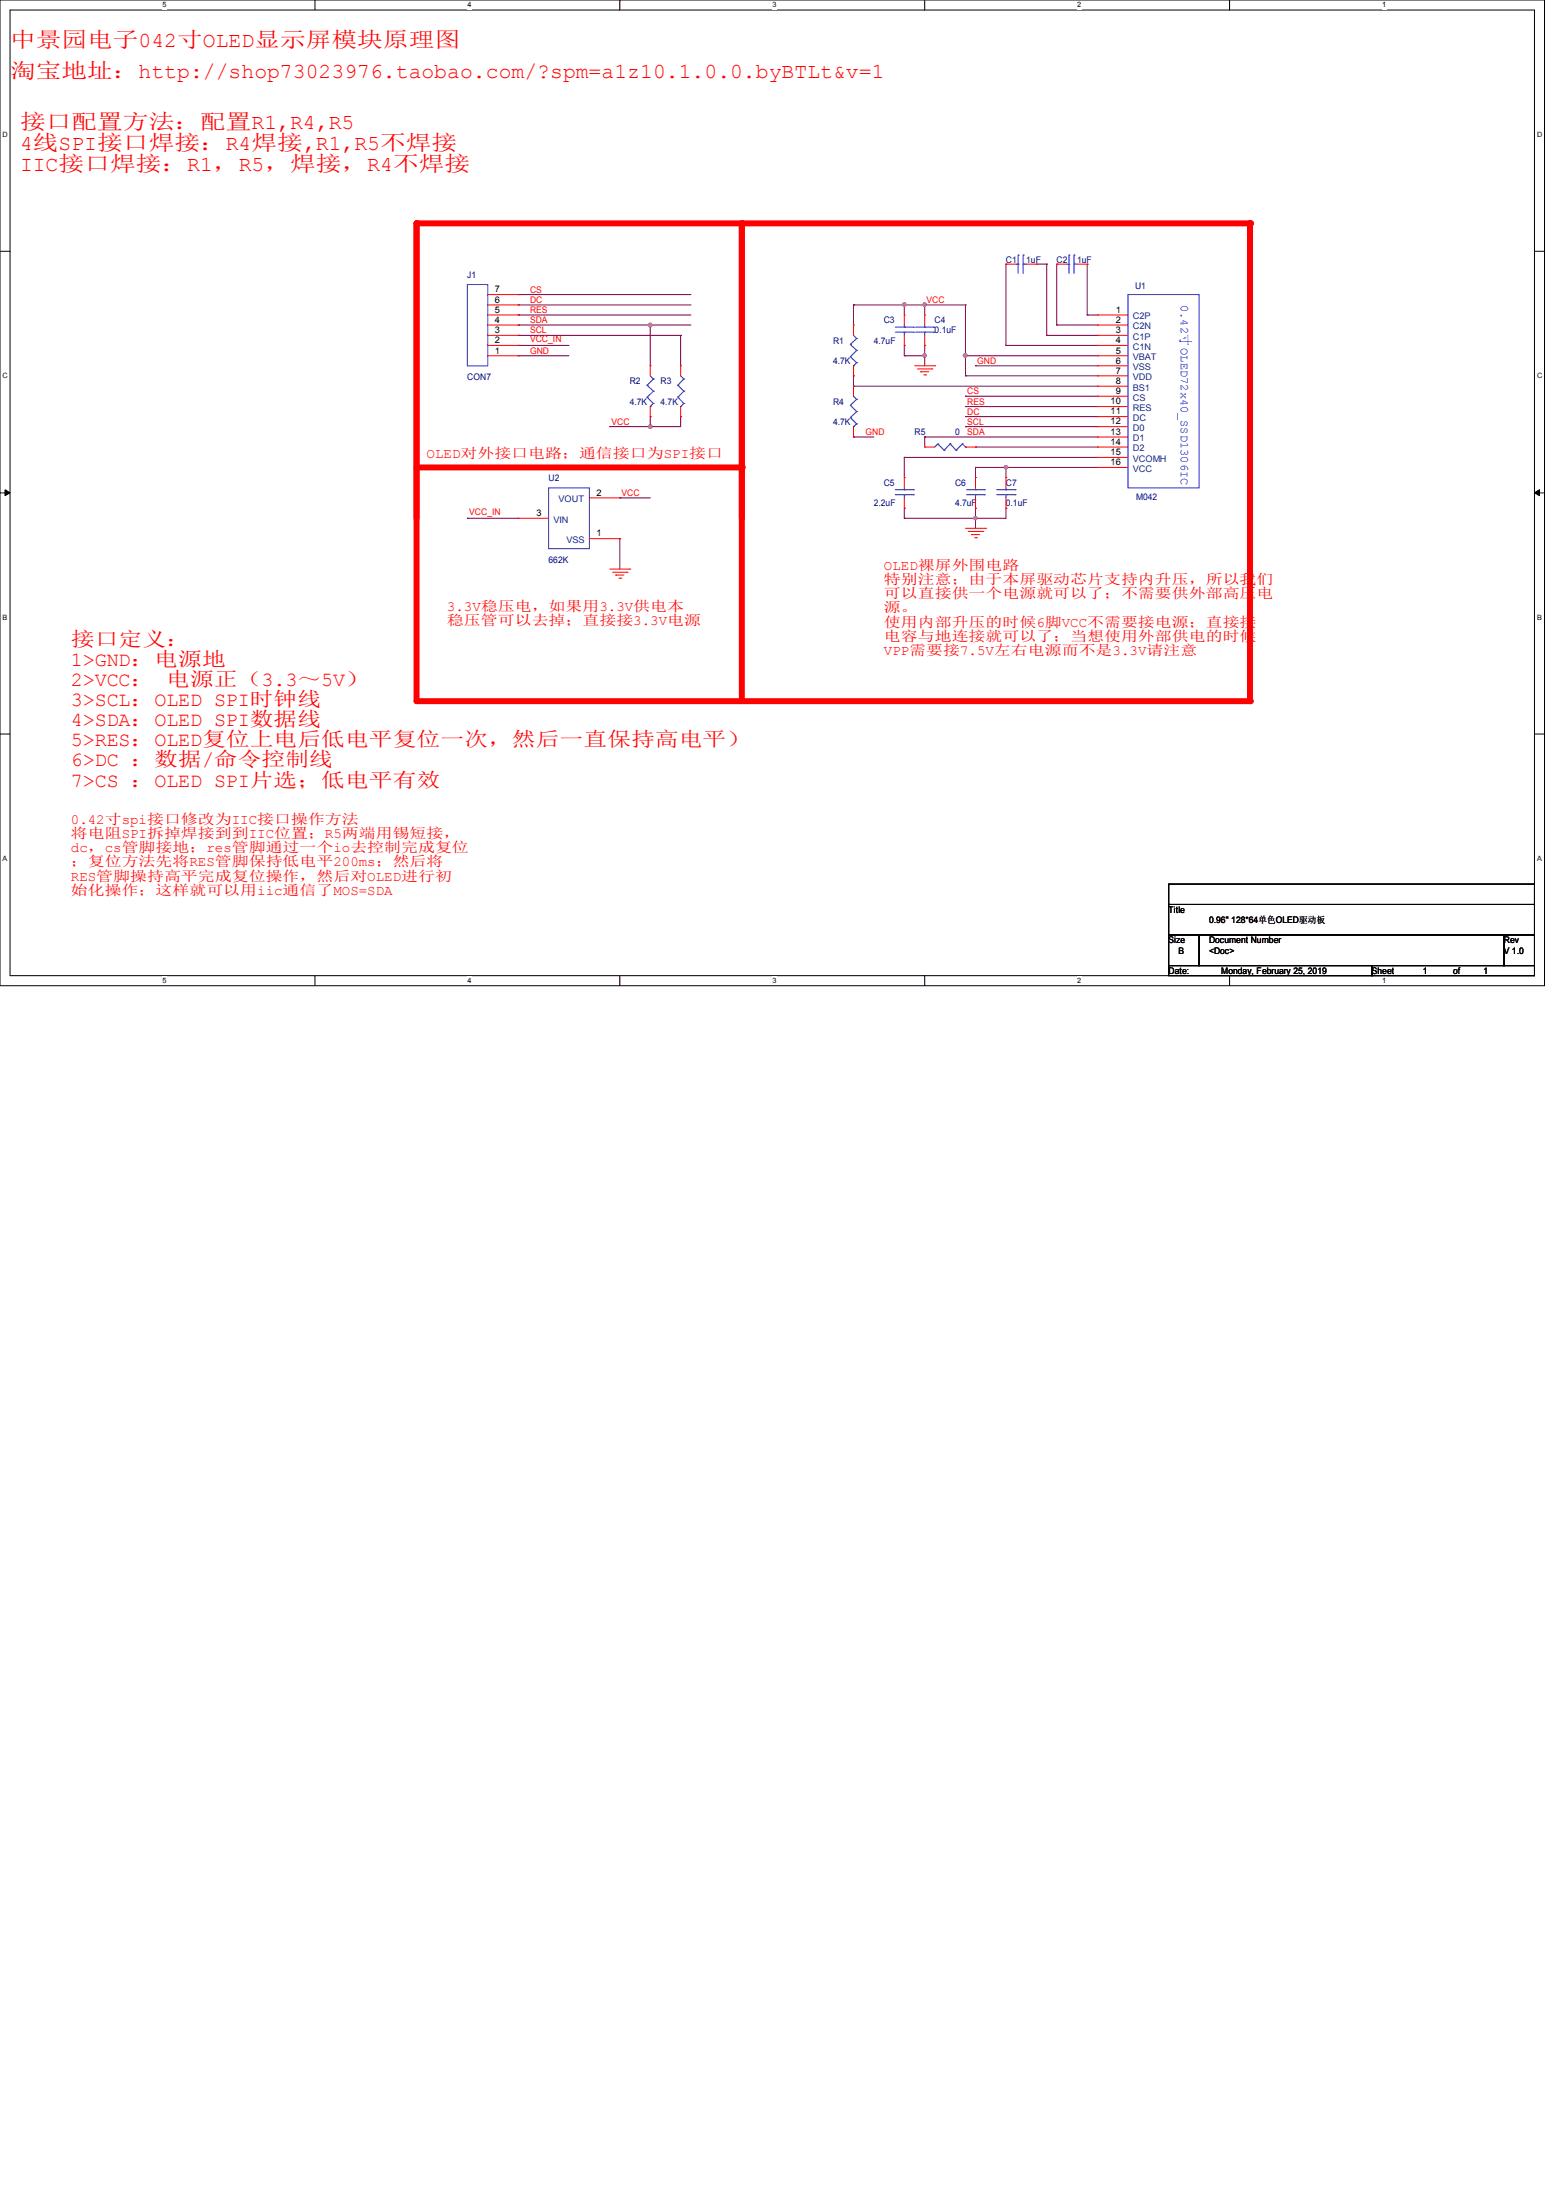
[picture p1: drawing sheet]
<svg xmlns="http://www.w3.org/2000/svg" width="210mm" height="297mm" viewBox="0 0 210 297" stroke-linecap="round" stroke-linejoin="round" font-family="sans-serif">
<path d="M0 0h208.4v133h-208.4zM1.4 1.4h205.7v130.3h-205.7z" fill="none" stroke="#000" stroke-width=".13"/>
<g fill="#fff">
<path d="M21.9 .1h.6v1.1h-.6z"/>
<path d="M21.9 131.8h.6v1.1h-.6z"/>
</g>
<path d="M42.5 0v1.4M42.5 131.7v1.3" fill="none" stroke="#000" stroke-width=".13"/>
<g fill="#fff">
<path d="M63.1 .1h.5v1.1h-.5z"/>
<path d="M63.1 131.8h.5v1.1h-.5z"/>
</g>
<path d="M83.7 0v1.4M83.7 131.7v1.3" fill="none" stroke="#000" stroke-width=".13"/>
<g fill="#fff">
<path d="M104.2 .1h.6v1.1h-.6z"/>
<path d="M104.2 131.8h.6v1.1h-.6z"/>
</g>
<path d="M124.8 0v1.4M124.8 131.7v1.3" fill="none" stroke="#000" stroke-width=".13"/>
<g fill="#fff">
<path d="M145.4 .1h.5v1.1h-.5z"/>
<path d="M145.4 131.8h.5v1.1h-.5z"/>
</g>
<path d="M165.9 0v1.4M165.9 131.7v1.3" fill="none" stroke="#000" stroke-width=".13"/>
<g fill="#fff">
<path d="M186.5 .1h.6v1.1h-.6z"/>
<path d="M186.5 131.8h.6v1.1h-.6z"/>
<path d="M.3 17.6h.8v1.1h-.8z"/>
<path d="M207.4 17.6h.8v1.1h-.8z"/>
<path d="M.3 50.2h.8v1.1h-.8z"/>
<path d="M207.4 50.2h.8v1.1h-.8z"/>
</g>
<path d="M0 33.9h1.4M207.1 33.9h1.3" fill="none" stroke="#000" stroke-width=".13"/>
<g fill="#fff">
<path d="M.3 82.8h.7v1.1h-.7z"/>
<path d="M207.4 82.8h.7v1.1h-.7z"/>
</g>
<path d="M0 66.5h1.4M207.1 66.5h1.3" fill="none" stroke="#000" stroke-width=".13"/>
<path d="M.7 66.1l.7 .4-.7 .4zM207.1 66.5l.7-.4v.8z" fill="#000" stroke="#000" stroke-width=".13"/>
<g fill="#fff">
<path d="M.3 115.3h.7v1.1h-.7z"/>
<path d="M207.4 115.3h.7v1.1h-.7z"/>
</g>
<path d="M0 99.1h1.4M207.1 99.1h1.3" fill="none" stroke="#000" stroke-width=".13"/>
<path d="M56.2 94.6h112.5" fill="none" stroke="#f00" stroke-width=".8"/>
<circle cx="168.7" cy="94.6" r=".4" fill="#f00"/>
<path d="M168.7 30.1v39.8" fill="none" stroke="#f00" stroke-width=".8"/>
<circle cx="168.7" cy="30.1" r=".4" fill="#f00"/>
<path d="M168.7 30.1v64.5" fill="none" stroke="#f00" stroke-width=".8"/>
<circle cx="168.7" cy="30.1" r=".4" fill="#f00"/>
<path d="M56.2 30.1v39.8" fill="none" stroke="#f00" stroke-width=".8"/>
<circle cx="56.2" cy="30.1" r=".4" fill="#f00"/>
<path d="M56.2 30.1v64.5" fill="none" stroke="#f00" stroke-width=".8"/>
<circle cx="56.2" cy="30.1" r=".4" fill="#f00"/>
<path d="M100.1 30.1v39.8" fill="none" stroke="#f00" stroke-width=".8"/>
<circle cx="100.1" cy="30.1" r=".4" fill="#f00"/>
<path d="M100.1 30.1v64.5" fill="none" stroke="#f00" stroke-width=".8"/>
<circle cx="100.1" cy="30.1" r=".4" fill="#f00"/>
<path d="M56.2 30.1h112.5" fill="none" stroke="#f00" stroke-width=".8"/>
<circle cx="168.7" cy="30.1" r=".4" fill="#f00"/>
<path d="M56.2 63.1h43.9" fill="none" stroke="#f00" stroke-width=".8"/>
<circle cx="100.1" cy="63.1" r=".4" fill="#f00"/>
<g fill="none" stroke="#800040" stroke-width=".13">
<path d="M69.9 39.8h.1M69.9 39.8h23.4M135.8 35.6h.1M135.8 35.6v11M139.9 35.6h.1M139.9 35.6h1.4M141.3 35.6h.1M141.3 35.6v9.7M142.6 35.6h.1M142.6 35.6v8.3M146.7 35.6h.1M146.7 35.6v6.9"/>
<path d="M69.9 41.1h.1M69.9 42.5h.1M69.9 43.9h.1M69.9 45.3h.1M69.9 46.6h.1M69.9 48h.1M69.9 41.1h23.4M69.9 42.5h23.4M69.9 43.9h23.4M69.9 45.3h22M69.9 46.6h6.9M69.9 48h6.9"/>
<path d="M82.3 57.6h.1M87.8 43.9h.1M87.8 56.2h.1M87.8 57.6h.1M87.8 43.9v5.5M87.8 56.2v1.4M91.9 45.3h.1M91.9 56.2h.1M91.9 45.3v4.1M91.9 56.2v1.4h-9.6M115.2 52.1h.1M115.2 50.7h.1"/>
<path d="M115.2 41.1h.1M115.2 59h.1M115.2 41.1h15.1M115.2 59h2.7M115.2 52.1h32.9M115.2 41.1v2.8M115.2 50.7v1.4M122 41.1h.1M122 46.6h.1M122 48h.1M122 48h2.8M122 41.1v1.4"/>
<path d="M122 46.6v1.4M124.8 59h.1M124.8 46.6h.1M124.8 41.1h.1M124.8 48h.1M124.8 59h23.3M124.8 41.1v1.4M124.8 46.6v2.8M124.8 59v1.3M130.3 53.5h.1M130.3 54.9h.1M130.3 56.2h.1"/>
<path d="M130.3 57.6h.1M130.3 41.1h.1M130.3 48h.1M130.3 50.7h.1M130.3 48h17.8M130.3 57.6h17.8M130.3 53.5h17.8M130.3 54.9h17.8M130.3 56.2h17.8M130.3 41.1v9.6M130.3 50.7h17.8M131.7 49.4h.1"/>
<path d="M131.7 49.4h16.4M135.8 46.6h.1M135.8 46.6h12.3M141.3 45.3h.1M141.3 45.3h6.8M142.6 43.9h.1M142.6 43.9h5.5M146.7 42.5h.1M146.7 42.5h1.4M63.1 69.9h.1M63.1 69.9h6.8M83.7 72.7h.1"/>
<path d="M83.7 67.2h.1M83.7 72.7v4.1M83.7 67.2h4.1M122 61.7h.1M122 68.6h.1M122 69.9h.1M122 61.7h26.1M122 61.7v2.7M122 68.6v1.3M131.7 69.9h.1M131.7 68.6h.1M131.7 60.3h.1"/>
<path d="M131.7 63.1h.1M131.7 63.1v1.3M131.7 68.6v2.7M131.7 60.3h16.4M131.7 63.1h16.4M135.8 68.6h.1M135.8 63.1h.1M135.8 63.1v1.3M135.8 68.6v1.3h-13.8"/>
</g>
<g fill="#f0f" stroke="#f0f" stroke-width=".13">
<circle cx="87.8" cy="43.9" r=".25"/>
<circle cx="87.8" cy="57.6" r=".25"/>
<circle cx="131.6" cy="69.9" r=".23"/>
<circle cx="135.8" cy="63.1" r=".24"/>
<circle cx="130.3" cy="48" r=".25"/>
<circle cx="124.8" cy="48" r=".24"/>
<circle cx="122" cy="41.1" r=".25"/>
<circle cx="124.8" cy="41.1" r=".24"/>
</g>
<g fill="none" stroke="#f00" stroke-width=".13">
<path d="M65.8 39.8h4.1M69.9 39.8h.1M135.8 35.6h.1M135.8 35.6h1.4M138.5 35.6h1.4M139.9 35.6h.1M142.6 35.6h.1M142.6 35.6h1.4M145.4 35.6h1.3M146.7 35.6h.1M65.8 48h4.1M65.8 46.6h4.1"/>
<path d="M65.8 45.3h4.1M65.8 43.9h4.1M65.8 42.5h4.1M65.8 41.1h4.1M69.9 48h.1M69.9 46.6h.1M69.9 45.3h.1M69.9 43.9h.1M69.9 42.5h.1M69.9 41.1h.1M87.8 49.4h.1M87.8 56.2h.1"/>
<path d="M87.8 49.4v1.3M87.8 54.9v1.3M91.9 49.4h.1M91.9 56.2h.1M91.9 49.4v1.3M91.9 54.9v1.3M115.2 43.9h.1M115.2 50.7h.1M115.2 52.1h.1M115.2 59h.1M115.2 43.9v1.4M115.2 49.4v1.3"/>
<path d="M115.2 52.1v1.4M115.2 57.6v1.4M122 42.5h.1M122 46.6h.1M122 42.5v1.4M122 45.3v1.3M123.4 49.4h2.8M123.8 49.8h2M124.2 50.2h.1M124.2 50.2h1.1M124.7 50.6h.2M124.8 42.5h.1"/>
<path d="M124.8 46.6h.1M124.8 42.5v1.4M124.8 45.3v1.3M124.9 50.6h.1M125.8 49.8h.1M126.2 49.4h.1M148.1 42.5h.1M148.1 43.9h.1M148.1 45.3h.1M148.1 46.6h.1M148.1 48h.1M148.1 49.4h.1"/>
<path d="M148.1 50.7h.1M148.1 52.1h.1M148.1 53.5h.1M148.1 54.9h.1M148.1 56.2h.1M148.1 57.6h.1M148.1 59h.1M148.1 49.4h4.1M148.1 48h4.1M148.1 46.6h4.1M148.1 45.3h4.1M148.1 43.9h4.1"/>
<path d="M148.1 42.5h4.1M148.1 50.7h4.1M148.1 52.1h4.1M148.1 53.5h4.1M148.1 54.9h4.1M148.1 56.2h4.1M148.1 57.6h4.1M148.1 59h4.1M69.9 69.9h.1M69.9 69.9h4.1M79.5 72.7h4.2M79.5 67.2h4.2"/>
<path d="M82.3 76.8h2.7M82.7 77.2h1.9M83.1 77.6h.1M83.1 77.6h1.1M83.5 78h.3M83.7 72.7h.1M83.7 67.2h.1M83.8 78h.1M84.6 77.2h.1M85 76.8h.1M122 64.4h.1M122 68.6h.1"/>
<path d="M122 64.4v1.4M122 67.2v1.4M124.8 60.3h.1M124.8 60.3h1.4M130.3 71.3h2.7M130.3 60.3h1.4M130.7 71.7h1.9M131.1 72.1h.1M131.1 72.1h1.1M131.5 72.6h.3M131.7 60.3h.1M131.7 64.4h.1"/>
<path d="M131.7 68.6h.1M131.7 64.4v1.4M131.7 67.2v1.4M131.8 72.6h.1M132.6 71.7h.1M133 71.3h.1M135.8 64.4h.1M135.8 68.6h.1M135.8 64.4v1.4M135.8 67.2v1.4M148.1 60.3h.1M148.1 61.7h.1"/>
<path d="M148.1 63.1h.1M148.1 60.3h4.1M148.1 61.7h4.1M148.1 63.1h4.1"/>
</g>
<path d="M157.7 119.3h49.4v2.7h-49.4zM157.7 122h49.4v4.2h-49.4zM157.7 126.2h4.1v4.1h-4.1zM157.7 130.3h27.5v1.4h-27.5zM161.8 126.2h41.2v4.1h-41.2zM185.2 130.3h21.9v1.4h-21.9zM203 126.2h4.1v4.1h-4.1z" fill="none" stroke="#000" stroke-width=".13"/>
<g fill="none" stroke="#00f" stroke-width=".13">
<path d="M63.1 38.4h2.7v11h-2.7zM137.2 35.6h.2M137.4 35.6h.1M137.4 34.4h.1M137.4 34.4v2.5M138.1 34.4h.1M138.1 35.6h.1M138.1 35.6h.4M138.1 34.4v2.5M144 35.6h.3M144.3 35.6h.1M144.3 34.4h.1"/>
<path d="M144.3 34.4v2.5M144.9 34.4h.1M144.9 35.6h.1M144.9 35.6h.5M144.9 34.4v2.5M152.2 39.8h9.6v26h-9.6zM87.3 52h.1M87.3 53.6h.1M87.3 52l.9 .8M87.3 53.6l.9 .8M87.8 54.9h.1M87.8 50.7l.4 .4"/>
<path d="M88.2 51.1h.1M88.2 52.8h.1M88.2 54.4h.1M88.2 51.1l-.9 .9M88.2 52.8l-.9 .8M88.2 54.4l-.4 .5M91.5 52h.1M91.5 53.6h.1M91.5 52l.8 .8M91.5 53.6l.8 .8M91.9 54.9h.1M91.9 50.7l.4 .4"/>
<path d="M92.3 51.1h.1M92.3 52.8h.1M92.3 54.4h.1M92.3 51.1l-.8 .9M92.3 52.8l-.8 .8M92.3 54.4l-.4 .5M114.8 46.5h.1M114.8 48.1h.1M114.8 54.7h.1M114.8 56.3h.1M114.8 46.5l.8 .8M114.8 48.1l.8 .8"/>
<path d="M114.8 54.7l.8 .8M114.8 56.3l.8 .9M115.2 49.4h.1M115.2 57.6h.1M115.2 45.3l.4 .4M115.2 53.5l.4 .4M115.6 45.7h.1M115.6 47.3h.1M115.6 48.9h.1M115.6 53.9h.1M115.6 55.5h.1M115.6 57.2h.1"/>
<path d="M115.6 45.7l-.8 .8M115.6 47.3l-.8 .8M115.6 48.9l-.4 .5M115.6 53.9l-.8 .8M115.6 55.5l-.8 .8M115.6 57.2l-.4 .4M120.8 44.8h2.5M120.8 44.2h2.5M122 44.2h.1M122 44.8h.1M122 43.9v.3M122 44.8v.5"/>
<path d="M123.3 44.8h.1M123.3 44.2h.1M123.6 44.8h2.4M123.6 44.2h2.4M124.8 44.2h.1M124.8 44.8h.1M124.8 43.9v.3M124.8 44.8v.5M126 44.8h.1M126 44.2h.1M126.6 59.9h.1M126.6 59.9l-.4 .4"/>
<path d="M126.6 59.9l.8 .8M128.2 59.9h.1M128.2 59.9l-.8 .8M128.2 59.9l.8 .8M129.9 59.9h.1M129.9 59.9l.4 .4M129.9 59.9l-.9 .8M74 65.8h5.5v8.2h-5.5zM120.8 66.8h2.5M120.8 66.1h2.5M122 66.1h.1M122 66.8h.1"/>
<path d="M122 65.8v.3M122 66.8v.4M123.3 66.8h.1M123.3 66.1h.1M127.4 60.7h.1M129 60.7h.1M130.3 60.3h.1M130.4 66.8h2.5M130.4 66.1h2.5M131.7 66.1h.1M131.7 66.8h.1M131.7 65.8v.3"/>
<path d="M131.7 66.8v.4M132.9 66.8h.1M132.9 66.1h.1M134.5 66.8h2.5M134.5 66.1h2.5M135.8 66.1h.1M135.8 66.8h.1M135.8 65.8v.3M135.8 66.8v.4M137 66.8h.1M137 66.1h.1"/>
</g>
<g font-size="2.9" fill="#f00">
<text x="1.4" y="6.4">中景园电子042寸OLED显示屏模块原理图</text>
<text x="1.4" y="10.5">淘宝地址：http://shop73023976.taobao.com/?spm=a1z10.1.0.0.byBTLt&amp;v=1</text>
<text x="2.7" y="17.4">接口配置方法：配置R1,R4,R5</text>
<text x="2.7" y="20.2">4线SPI接口焊接：R4焊接,R1,R5不焊接</text>
<text x="2.7" y="23.1">IIC接口焊接：R1，R5，焊接，R4不焊接</text>
</g>
<g font-size="2.7" fill="#f00">
<text x="9.6" y="89.9">1&gt;GND：电源地</text>
<text x="9.6" y="87.2">接口定义：</text>
<text x="9.6" y="92.6">2&gt;VCC： 电源正（3.3～5V）</text>
<text x="9.6" y="95.3">3&gt;SCL：OLED SPI时钟线</text>
<text x="9.6" y="98">4&gt;SDA：OLED SPI数据线</text>
<text x="9.6" y="100.7">5&gt;RES：OLED复位上电后低电平复位一次，然后一直保持高电平）</text>
<text x="9.6" y="103.4">6&gt;DC ：数据/命令控制线</text>
<text x="9.6" y="106.1">7&gt;CS ：OLED SPI片选；低电平有效</text>
</g>
<text font-size="1.9" fill="#00f" x="159.3" y="45" transform="rotate(90 159.3 45)">寸</text>
<g font-size="1.9" fill="#f00">
<text x="57.6" y="61.8">OLED对外接口电路；通信接口为SPI接口</text>
<text x="119.3" y="76.9">OLED裸屏外围电路</text>
<text x="60.3" y="82.4">3.3V稳压电，如果用3.3V供电本</text>
<text x="119.3" y="78.8">特别注意；由于本屏驱动芯片支持内升压，所以我们</text>
<text x="119.3" y="80.7">可以直接供一个电源就可以了；不需要供外部高压电</text>
<text x="119.3" y="82.6">源。</text>
<text x="60.3" y="84.3">稳压管可以去掉；直接接3.3V电源</text>
<text x="119.3" y="84.5">使用内部升压的时候6脚VCC不需要接电源；直接接</text>
<text x="119.3" y="86.4">电容与地连接就可以了；当想使用外部供电的时候</text>
<text x="119.3" y="88.3">VPP需要接7.5V左右电源而不是3.3V请注意</text>
<text x="9.6" y="111.2">0.42寸spi接口修改为IIC接口操作方法</text>
<text x="9.6" y="113.1">将电阻SPI拆掉焊接到到IIC位置；R5两端用锡短接，</text>
<text x="9.6" y="115">dc，cs管脚接地；res管脚通过一个io去控制完成复位</text>
<text x="9.6" y="116.9">；复位方法先将RES管脚保持低电平200ms；然后将</text>
<text x="9.6" y="118.8">RES管脚操持高平完成复位操作，然后对OLED进行初</text>
<text x="9.6" y="120.7">始化操作；这样就可以用iic通信了MOS=SDA</text>
</g>
<g font-size="1.6" fill="#00f">
<text x="159.3" y="41.1" transform="rotate(90 159.3 41.1)">0.42</text>
<text x="159.3" y="47" transform="rotate(90 159.3 47)">OLED72x40_SSD1306IC</text>
</g>
<g font-size="1.2" fill="#000080">
<text x="135.8" y="35.4">C1</text>
<text x="138.5" y="35.4">1uF</text>
<text x="142.6" y="35.4">C2</text>
<text x="145.4" y="35.4">1uF</text>
<text x="63.1" y="37.5">J1</text>
<text x="153.2" y="39">U1</text>
<text x="112.4" y="46.4">R1</text>
<text x="117.9" y="46.4">4.7uF</text>
<text x="119.3" y="43.6">C3</text>
<text x="126.1" y="43.6">C4</text>
<text x="126.1" y="45">0.1uF</text>
<text x="63.1" y="51.3">CON7</text>
<text x="85" y="51.9">R2</text>
<text x="89.1" y="51.9">R3</text>
<text x="112.4" y="49.1">4.7K</text>
<text x="85" y="54.6">4.7K</text>
<text x="89.1" y="54.6">4.7K</text>
<text x="112.4" y="54.6">R4</text>
<text x="112.4" y="57.4">4.7K</text>
<text x="123.4" y="58.7">R5</text>
<text x="128.9" y="58.7">0</text>
<text x="74" y="64.9">U2</text>
<text x="119.3" y="65.6">C5</text>
<text x="128.9" y="65.6">C6</text>
<text x="135.8" y="65.6">C7</text>
<text x="117.9" y="68.3">2.2uF</text>
<text x="128.9" y="68.3">4.7uF</text>
<text x="135.8" y="68.3">0.1uF</text>
<text x="153.3" y="67.5">M042</text>
<text x="74" y="76">662K</text>
</g>
<g font-size="1.2">
<text x="66.8" y="40.9">6</text>
<text x="66.8" y="39.5">7</text>
<text x="66.8" y="47.7">1</text>
<text x="66.8" y="46.3">2</text>
<text x="66.8" y="45">3</text>
<text x="66.8" y="43.6">4</text>
<text x="66.8" y="42.2">5</text>
<text x="150.6" y="42.2">1</text>
<text x="150.6" y="43.6">2</text>
<text x="150.6" y="45">3</text>
<text x="150.6" y="46.3">4</text>
<text x="150.6" y="47.7">5</text>
<text x="150.6" y="49.1">6</text>
<text x="150.6" y="50.4">7</text>
<text x="150.6" y="51.8">8</text>
<text x="150.6" y="53.2">9</text>
<text x="149.9" y="54.6">10</text>
<text x="149.9" y="55.9">11</text>
<text x="149.9" y="57.3">12</text>
<text x="149.9" y="58.7">13</text>
<text x="149.9" y="60">14</text>
<text x="149.9" y="61.4">15</text>
<text x="149.9" y="62.8">16</text>
<text x="72.4" y="69.6">3</text>
<text x="80.5" y="66.9">2</text>
<text x="80.5" y="72.4">1</text>
<text x="157.7" y="123.2">Title</text>
<text x="163.2" y="124.6">0.96'' 128*64单色OLED驱动板</text>
<text x="157.7" y="127.3">Size</text>
<text x="157.7" y="131.4">Date:</text>
<text x="159.1" y="128.7">B</text>
<text x="163.2" y="127.3">Document Number</text>
<text x="163.2" y="128.7">&lt;Doc&gt;</text>
<text x="164.8" y="131.4">Monday, February 25, 2019</text>
<text x="185.1" y="131.4">Sheet</text>
<text x="192" y="131.4">1</text>
<text x="196.1" y="131.4">of</text>
<text x="200.2" y="131.4">1</text>
<text x="203" y="127.3">Rev</text>
<text x="203" y="128.7">V 1.0</text>
</g>
<g font-size="1.2" fill="#f00">
<text x="71.5" y="39.5">CS</text>
<text x="71.5" y="40.9">DC</text>
<text x="125" y="40.9">VCC</text>
<text x="71.5" y="42.2">RES</text>
<text x="71.5" y="43.6">SDA</text>
<text x="71.5" y="45">SCL</text>
<text x="71.5" y="46.1">VCC_IN</text>
<text x="71.5" y="47.8">GND</text>
<text x="130.5" y="53.2">CS</text>
<text x="131.9" y="49.1">GND</text>
<text x="82.5" y="57.3">VCC</text>
<text x="116.8" y="58.7">GND</text>
<text x="130.5" y="54.6">RES</text>
<text x="130.5" y="56">DC</text>
<text x="130.5" y="57.3">SCL</text>
<text x="130.5" y="58.7">SDA</text>
<text x="63.3" y="69.5">VCC_IN</text>
<text x="83.9" y="66.9">VCC</text>
</g>
<g font-size="1.2" fill="#004080">
<text x="152.9" y="43.1">C2P</text>
<text x="152.9" y="44.5">C2N</text>
<text x="152.9" y="45.8">C1P</text>
<text x="152.9" y="47.2">C1N</text>
<text x="152.9" y="48.6">VBAT</text>
<text x="152.9" y="50">VSS</text>
<text x="152.9" y="51.3">VDD</text>
<text x="152.9" y="52.7">BS1</text>
<text x="152.9" y="54.1">CS</text>
<text x="152.9" y="55.5">RES</text>
<text x="152.9" y="56.8">DC</text>
<text x="152.9" y="58.2">D0</text>
<text x="152.9" y="59.6">D1</text>
<text x="152.9" y="60.9">D2</text>
<text x="152.9" y="62.3">VCOMH</text>
<text x="152.9" y="63.7">VCC</text>
<text x="74.7" y="70.5">VIN</text>
<text x="75.4" y="67.8">VOUT</text>
<text x="76.5" y="73.3">VSS</text>
</g>
<g font-size="1">
<text x="21.9" y="1">5</text>
<text x="63.1" y="1">4</text>
<text x="104.2" y="1">3</text>
<text x="145.4" y="1">2</text>
<text x="186.5" y="1">1</text>
<text x=".3" y="18.5">D</text>
<text x="207.5" y="18.5">D</text>
<text x=".3" y="51">C</text>
<text x="207.5" y="51">C</text>
<text x=".3" y="83.6">B</text>
<text x="207.5" y="83.6">B</text>
<text x=".3" y="116.2">A</text>
<text x="207.5" y="116.2">A</text>
<text x="21.9" y="132.7">5</text>
<text x="63.1" y="132.7">4</text>
<text x="104.2" y="132.7">3</text>
<text x="145.4" y="132.7">2</text>
<text x="186.5" y="132.7">1</text>
</g>
</svg>
